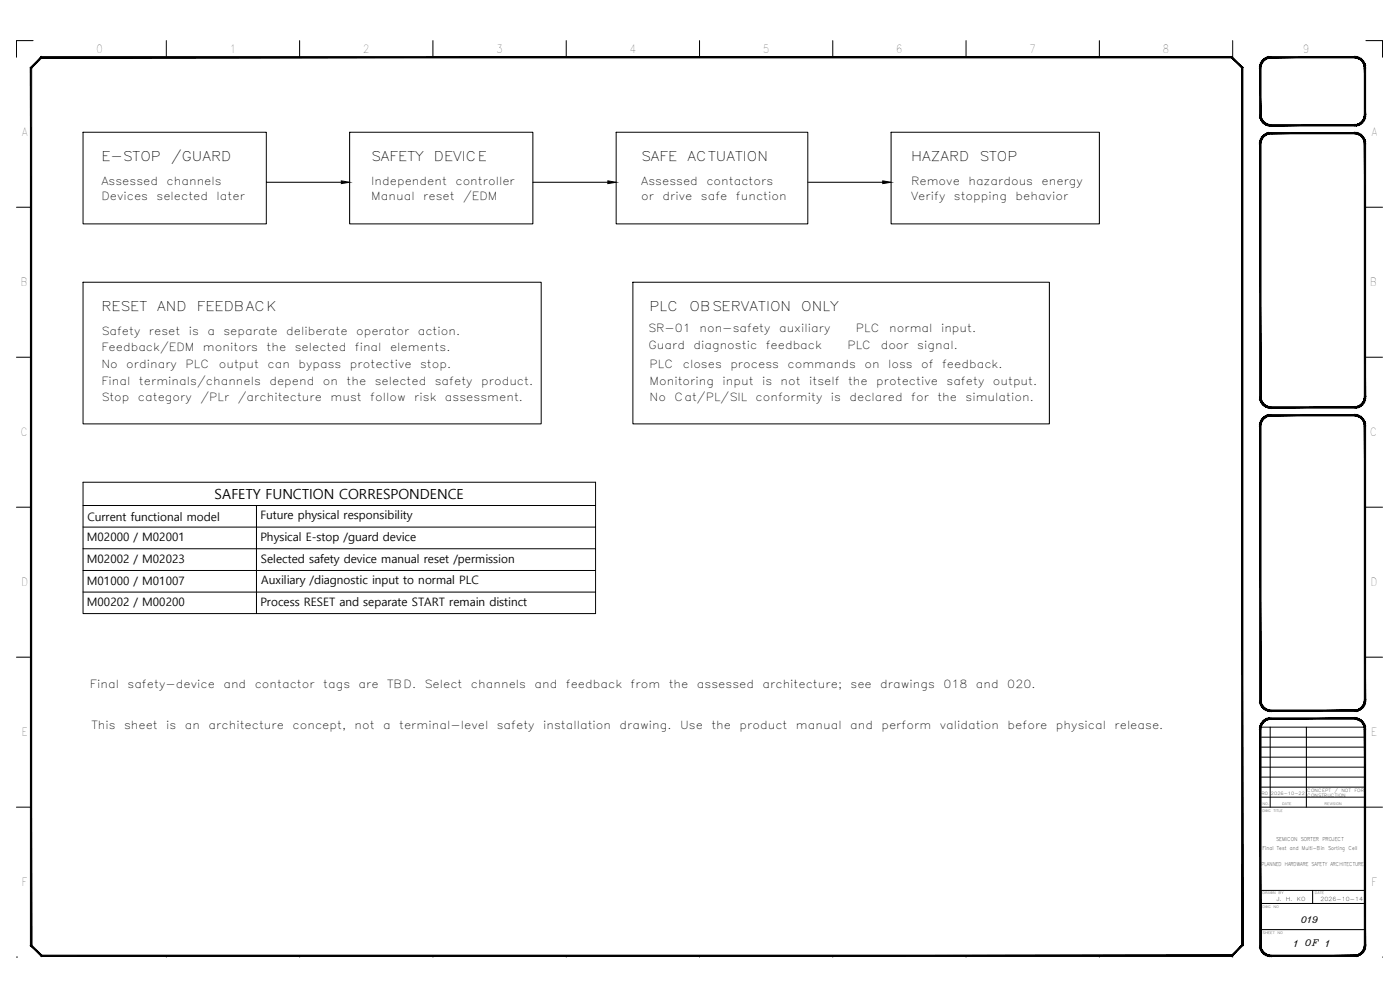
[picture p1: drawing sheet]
<svg xmlns="http://www.w3.org/2000/svg" width="420mm" height="297mm" viewBox="0 0 420 297" stroke-linecap="round" stroke-linejoin="round" font-family="sans-serif">
<g fill="none" stroke="#000" stroke-width=".3">
<path d="M9.9 12.2h-5v5M49.9 12.2v5M89.9 12.2v5M129.9 12.2v5M169.9 12.2v5M209.9 12.2v5M249.9 12.2v5M289.9 12.2v5M329.9 12.2v5M369.9 12.2v5M409.9 12.2h5v5M24.9 39.7h55v27.5h-55z"/>
<path d="M104.9 39.7h55v27.5h-55zM184.9 39.7h57.5v27.5h-57.5zM267.4 39.7h62.5v27.5h-62.5zM372.8 20.3v17.6M79.9 54.7h22.5M159.9 54.7h22.5M242.4 54.7h22.5M4.9 62.2h4.4M409.9 62.2h5M24.9 84.7h137.5v42.5h-137.5zM189.9 84.7h125v42.5h-125zM4.9 107.2h4.4"/>
<path d="M409.9 107.2h5M4.9 152.2h4.4M24.9 144.7h153.8v39.4h-153.8zM24.9 151.7h153.8M24.9 158.2h153.8M77 151.7v32.4M409.9 152.2h5M24.9 164.6h153.8M24.9 171.2h153.8M24.9 177.6h153.8M4.9 197.2h4.4M409.9 197.2h5"/>
<path d="M378.3 218.2h31.4M381.2 218.2v24M392.1 218.2v24M378.2 239.2h31.4M378.3 236.2h31.3M378.3 233.2h31.3M378.3 230.2h31.3M378.3 227.2h31.4M378.3 224.2h31.4M378.3 221.2h31.4M4.9 242.2h4.4M372.8 259.4v24.2"/>
<path d="M378.2 242.2h31.4M409.9 242.2h5M378.2 278.9h31.4M378.2 271.1h31.4M378.2 267.2h31.4M393.9 267.2v3.9M4.9 287.2h.1M49.9 286.8v.4M89.9 286.8v.4M129.9 286.8v.4M169.9 286.8v.4M209.9 286.8v.4"/>
<path d="M249.9 286.8v.4M289.9 286.8v.4M329.9 286.8v.4M369.9 286.5v.7M414.9 287.2h.1"/>
</g>
<g fill="#000" stroke="#000" stroke-width=".3">
<path d="M102.4 54.3l2.5 .4-2.5 .4zM182.4 54.3l2.5 .4-2.5 .4zM264.9 54.3l2.5 .4-2.5 .4z"/>
<path d="M380.9 17h.5v.4zM380.9 17v.4h.5zM380.4 17.2l.5-.2v.4zM380.4 17.2l.1 .3 .4-.1zM379.9 17.3l.5-.1 .1 .3zM379.9 17.3l.2 .4 .4-.2zM379.4 17.6l.5-.3 .2 .4zM379.4 17.6l.3 .3 .4-.2zM379 18l.4-.4 .3 .3zM379 18l.3 .2 .4-.3zM379 18l.3 .2-.6 .2zM378.7 18.4l.3 .2 .3-.4zM378.7 18.4l.3 .2-.6 .2zM378.4 18.8l.4 .2 .2-.4zM378.4 18.8l.4 .2-.6 .3zM378.2 19.3l.4 .1 .2-.4zM378.2 19.3l.4 .1-.5 .4zM378.1 19.8l.4 .1 .1-.5zM378.1 19.8l.4 .1-.5 .4zM378.5 19.9l-.5 .4h.4z"/>
<path d="M381.4 17.4h25.1v-.4zM381.4 17h25.1l-25.1 .4z"/>
<path d="M378 34.5h.4l-.3 .5zM378.4 34.5l-.3 .5 .4-.1zM378.1 35l.4-.1-.3 .6zM378.5 34.9l-.3 .6 .4-.1zM378.2 35.5l.4-.1-.2 .6zM378.6 35.4l-.2 .6 .4-.2zM378.4 36l.4-.2-.1 .6zM378.8 35.8l-.1 .6 .3-.2zM378.7 36.4l.3-.2v.6zM379 36.2v.6l.3-.3zM379 36.8l.3-.3 .1 .7zM379.3 36.5l.1 .7 .3-.4zM379.7 36.8l.2 .6-.5-.2zM379.7 36.8l.2 .6 .2-.3zM380.1 37.1l.3 .5-.5-.2zM380.1 37.1l.3 .5 .1-.3zM380.5 37.3l.4 .5-.5-.2zM380.5 37.3l.4 .5v-.4zM380.9 37.4l.5 .4h-.5zM380.9 37.4l.5 .4v-.4z"/>
<path d="M378 20.3l.4 14.2v-14.2zM378 20.3l.4 14.2h-.4z"/>
<path d="M380.9 39.8h.5v.3zM380.9 39.8v.4l.5-.1zM380.4 39.9l.5-.1v.4zM380.4 39.9l.1 .4 .4-.1zM379.9 40.1l.5-.2 .1 .4zM379.9 40.1l.2 .4 .4-.2zM379.4 40.4l.5-.3 .2 .4zM379.4 40.4l.3 .3 .4-.2zM379 40.7l.4-.3 .3 .3zM379 40.7l.3 .3 .4-.3zM379 40.7l.3 .3-.6 .1zM378.7 41.1l.3 .3 .3-.4zM378.7 41.1l.3 .3-.6 .2zM378.4 41.6l.4 .2 .2-.4zM378.4 41.6l.4 .2-.6 .3zM378.2 42.1l.4 .1 .2-.4zM378.2 42.1l.4 .1-.5 .4zM378.1 42.6h.4l.1-.4zM378.1 42.6h.4l-.5 .5zM378.5 42.6l-.5 .5h.4z"/>
<path d="M381.4 37.8h25.1v-.4zM381.4 37.4h25.1l-25.1 .4z"/>
<path d="M406.5 37.4l.5 .4h-.5zM406.5 37.4l.5 .4v-.4zM407 37.4l.5 .2-.5 .2zM407 37.4l.5 .2-.1-.3zM407.4 37.3l.6 .1-.5 .2zM407.4 37.3l.6 .1-.2-.3zM407.8 37.1l.7 .1-.5 .2zM407.8 37.1l.7 .1-.3-.4zM408.2 36.8h.7l-.4 .4zM408.2 36.8h.7l-.3-.3zM408.6 36.5l.6-.1-.3 .4zM408.9 36.2l-.3 .3 .6-.1zM408.9 36.2l.6-.2-.3 .4zM409.1 35.8l-.2 .4 .6-.2zM409.1 35.8l.6-.3-.2 .5zM409.3 35.4l-.2 .4 .6-.3zM409.3 35.4l.5-.4-.1 .5zM409.4 34.9l-.1 .5 .5-.4zM409.8 34.5v.5l-.4-.1zM409.5 34.5l-.1 .4 .4-.4z"/>
<path d="M409.5 20.3l.3 14.2v-14.2zM409.5 20.3l.3 14.2h-.3z"/>
<path d="M409.8 19.8v.5h-.3zM409.4 19.9l.1 .4 .3-.5zM409.7 19.3l.1 .5-.4 .1zM409.3 19.4l.1 .5 .3-.6zM409.5 18.8l.2 .5-.4 .1zM409.1 19l.2 .4 .2-.6zM409.2 18.4l.3 .4-.4 .2zM408.9 18.6l.2 .4 .1-.6zM408.9 18l.3 .4-.3 .2zM408.9 18l-.3 .2 .3 .4zM408.5 17.6l.4 .4-.3 .2zM408.5 17.6l-.3 .3 .4 .3zM408 17.3l.5 .3-.3 .3zM408 17.3l-.2 .4 .4 .2zM407.5 17.2l.5 .1-.2 .4zM407.5 17.2l-.1 .3 .4 .2zM407 17l.5 .2-.1 .3zM407 17v.4l.4 .1zM406.5 17h.5v.4zM406.5 17v.4h.5z"/>
<path d="M378 43.1l.4 76v-76zM378 43.1l.4 76h-.4z"/>
<path d="M381.4 40.1h25.1v-.3zM381.4 39.8h25.1l-25.1 .3z"/>
<path d="M409.5 43.1l.3 76v-76zM409.5 43.1l.3 76h-.3z"/>
<path d="M409.8 42.6v.5h-.3zM409.4 42.6l.1 .5 .3-.5zM409.7 42.1l.1 .5h-.4zM409.3 42.2l.1 .4 .3-.5zM409.5 41.6l.2 .5-.4 .1zM409.1 41.8l.2 .4 .2-.6zM409.2 41.1l.3 .5-.4 .2zM408.9 41.4l.2 .4 .1-.7zM408.9 40.7l.3 .4-.3 .3zM408.9 40.7l-.3 .3 .3 .4zM408.5 40.4l.4 .3-.3 .3zM408.5 40.4l-.3 .3 .4 .3zM408 40.1l.5 .3-.3 .3zM408 40.1l-.2 .4 .4 .2zM407.5 39.9l.5 .2-.2 .4zM407.5 39.9l-.1 .4 .4 .2zM407 39.8l.5 .1-.1 .4zM407 39.8v.4l.4 .1zM406.5 39.8h.5v.4zM406.5 39.8v.3l.5 .1z"/>
<path d="M378 119.1h.4l-.3 .5zM378.4 119.1l-.3 .5h.4zM378.1 119.6h.4l-.3 .5zM378.5 119.6l-.3 .5 .4-.1zM378.2 120.1l.4-.1-.2 .6zM378.6 120l-.2 .6 .4-.2zM378.4 120.6l.4-.2-.1 .7zM378.8 120.4l-.1 .7 .3-.3zM378.7 121.1l.3-.3v.7zM379 120.8v.7l.3-.3zM379 121.5l.3-.3 .1 .6zM379.3 121.2l.1 .6 .3-.3zM379.7 121.5l.2 .6-.5-.3zM379.7 121.5l.2 .6 .2-.4zM380.1 121.7l.3 .6-.5-.2zM380.1 121.7l.3 .6 .1-.4zM380.5 121.9l.4 .5-.5-.1zM380.5 121.9l.4 .5v-.4zM380.9 122l.5 .4h-.5zM380.9 122l.5 .4v-.4z"/>
<path d="M378 127.7l.4 82.4v-82.4zM378 127.7l.4 82.4h-.4z"/>
<path d="M381.4 122v.4l25.1-.4zM381.4 122.4l25.1-.4v.4z"/>
<path d="M381.4 124.4v.4l25.1-.4zM381.4 124.8l25.1-.4v.4z"/>
<path d="M380.9 124.5l.5-.1v.4zM380.9 124.5v.3h.5zM380.4 124.6l.5-.1v.3zM380.4 124.6l.1 .3 .4-.1zM379.9 124.8l.5-.2 .1 .3zM379.9 124.8l.2 .3 .4-.2zM379.4 125l.5-.2 .2 .3zM379.4 125l.3 .4 .4-.3zM379 125.4l.4-.4 .3 .4zM379 125.4l.3 .3 .4-.3zM379 125.4l.3 .3-.6 .1zM378.7 125.8l.3 .2 .3-.3zM378.7 125.8l.3 .2-.6 .2zM378.4 126.2l.4 .2 .2-.4zM378.4 126.2l.4 .2-.6 .3zM378.2 126.7l.4 .1 .2-.4zM378.2 126.7l.4 .1-.5 .4zM378.1 127.2l.4 .1 .1-.5zM378.1 127.2l.4 .1-.5 .4zM378.5 127.3l-.5 .4h.4z"/>
<path d="M406.5 122l.5 .4h-.5zM406.5 122l.5 .4v-.4zM407 122l.5 .3-.5 .1zM407 122l.5 .3-.1-.4zM407.4 121.9l.6 .2-.5 .2zM407.4 121.9l.6 .2-.2-.4zM407.8 121.7l.7 .1-.5 .3zM407.8 121.7l.7 .1-.3-.3zM408.2 121.5h.7l-.4 .3zM408.2 121.5h.7l-.3-.3zM408.6 121.2l.6-.1-.3 .4zM408.9 120.8l-.3 .4 .6-.1zM408.9 120.8l.6-.2-.3 .5zM409.1 120.4l-.2 .4 .6-.2zM409.1 120.4l.6-.3-.2 .5zM409.3 120l-.2 .4 .6-.3zM409.3 120l.5-.4-.1 .5zM409.4 119.6l-.1 .4 .5-.4zM409.8 119.1v.5h-.4zM409.5 119.1l-.1 .5 .4-.5z"/>
<path d="M409.8 127.2v.5h-.3zM409.4 127.3l.1 .4 .3-.5zM409.7 126.7l.1 .5-.4 .1zM409.3 126.8l.1 .5 .3-.6zM409.5 126.2l.2 .5-.4 .1zM409.1 126.4l.2 .4 .2-.6zM409.2 125.8l.3 .4-.4 .2zM408.9 126l.2 .4 .1-.6zM408.9 125.4l.3 .4-.3 .2zM408.9 125.4l-.3 .3 .3 .3zM408.5 125l.4 .4-.3 .3zM408.5 125l-.3 .4 .4 .3zM408 124.8l.5 .2-.3 .4zM408 124.8l-.2 .3 .4 .3zM407.5 124.6l.5 .2-.2 .3zM407.5 124.6l-.1 .3 .4 .2zM407 124.5l.5 .1-.1 .3zM407 124.5v.3l.4 .1zM406.5 124.4l.5 .1v.3zM406.5 124.4v.4h.5z"/>
<path d="M409.5 127.7l.3 82.4v-82.4zM409.5 127.7l.3 82.4h-.3z"/>
<path d="M378 210.1h.4l-.3 .5zM378.4 210.1l-.3 .5h.4zM378.1 210.6h.4l-.3 .5zM378.5 210.6l-.3 .5 .4-.1zM378.2 211.1l.4-.1-.2 .6zM378.6 211l-.2 .6 .4-.2zM378.4 211.6l.4-.2-.1 .7zM378.8 211.4l-.1 .7 .3-.3zM378.7 212.1l.3-.3v.7zM379 211.8v.7l.3-.3zM379 212.5l.3-.3 .1 .6zM379.3 212.2l.1 .6 .3-.3zM379.7 212.5l.2 .6-.5-.3zM379.7 212.5l.2 .6 .2-.4zM380.1 212.7l.3 .6-.5-.2zM380.1 212.7l.3 .6 .1-.4zM380.5 212.9l.4 .5-.5-.1zM380.5 212.9l.4 .5v-.4zM380.9 213l.5 .4h-.5zM380.9 213l.5 .4v-.4z"/>
<path d="M378 218.7l.4 64.9v-64.9zM378 218.7l.4 64.9h-.4z"/>
<path d="M381.4 213v.4l25.1-.4zM381.4 213.4l25.1-.4v.4z"/>
<path d="M381.4 215.4v.4l25.1-.4zM381.4 215.8l25.1-.4v.4z"/>
<path d="M380.9 215.4h.5v.4zM380.9 215.4v.4h.5zM380.4 215.6l.5-.2v.4zM380.4 215.6l.1 .3 .4-.1zM379.9 215.8l.5-.2 .1 .3zM379.9 215.8l.2 .3 .4-.2zM379.4 216l.5-.2 .2 .3zM379.4 216l.3 .4 .4-.3zM379 216.4l.4-.4 .3 .4zM379 216.4l.3 .3 .4-.3zM379 216.4l.3 .3-.6 .1zM378.7 216.8l.3 .2 .3-.3zM378.7 216.8l.3 .2-.6 .2zM378.4 217.2l.4 .2 .2-.4zM378.4 217.2l.4 .2-.6 .3zM378.2 217.7l.4 .1 .2-.4zM378.2 217.7l.4 .1-.5 .4zM378.1 218.2l.4 .1 .1-.5zM378.1 218.2l.4 .1-.5 .4zM378.5 218.3l-.5 .4h.4z"/>
<path d="M406.5 213l.5 .4h-.5zM406.5 213l.5 .4v-.4zM407 213l.5 .3-.5 .1zM407 213l.5 .3-.1-.4zM407.4 212.9l.6 .2-.5 .2zM407.4 212.9l.6 .2-.2-.4zM407.8 212.7l.7 .1-.5 .3zM407.8 212.7l.7 .1-.3-.3zM408.2 212.5h.7l-.4 .3zM408.2 212.5h.7l-.3-.3zM408.6 212.2l.6-.1-.3 .4zM408.9 211.8l-.3 .4 .6-.1zM408.9 211.8l.6-.2-.3 .5zM409.1 211.4l-.2 .4 .6-.2zM409.1 211.4l.6-.3-.2 .5zM409.3 211l-.2 .4 .6-.3zM409.3 211l.5-.4-.1 .5zM409.4 210.6l-.1 .4 .5-.4zM409.8 210.1v.5h-.4zM409.5 210.1l-.1 .5 .4-.5z"/>
<path d="M409.8 218.2v.5h-.3zM409.4 218.3l.1 .4 .3-.5zM409.7 217.7l.1 .5-.4 .1zM409.3 217.8l.1 .5 .3-.6zM409.5 217.2l.2 .5-.4 .1zM409.1 217.4l.2 .4 .2-.6zM409.2 216.8l.3 .4-.4 .2zM408.9 217l.2 .4 .1-.6zM408.9 216.4l.3 .4-.3 .2zM408.9 216.4l-.3 .3 .3 .3zM408.5 216l.4 .4-.3 .3zM408.5 216l-.3 .4 .4 .3zM408 215.8l.5 .2-.3 .4zM408 215.8l-.2 .3 .4 .3zM407.5 215.6l.5 .2-.2 .3zM407.5 215.6l-.1 .3 .4 .2zM407 215.4l.5 .2-.1 .3zM407 215.4v.4l.4 .1zM406.5 215.4h.5v.4zM406.5 215.4v.4h.5z"/>
<path d="M409.5 218.7l.3 64.9v-64.9zM409.5 218.7l.3 64.9h-.3z"/>
<path d="M372.6 20.4v263.2l.4 .1zM372.6 20.4l.4-.2v263.5zM369.6 17.4l3 3 .4-.2zM369.8 17l3.2 3.2-3.4-2.8zM12.5 17.4h357.1l.2-.4zM12.4 17h357.4l-357.3 .4zM12.4 17l-2.9 3.4 3-3zM12.4 17l-2.9 3.4-.4-.2zM9.1 20.2l.4 263.4v-263.2zM9.1 20.2l.4 263.4-.4 .1zM9.1 283.7l3.4 2.9-3-3zM9.1 283.7l3.4 2.9-.1 .4zM12.5 286.6l-.1 .4 357.2-.4zM12.4 287l357.2-.4 .2 .4zM369.6 286.6l.2 .4 2.8-3.4zM372.6 283.6l.4 .1-3.2 3.3z"/>
<path d="M378 283.6h.4l-.3 .6zM378.4 283.6l-.3 .6 .4-.1zM378.1 284.2l.4-.1-.3 .6zM378.5 284.1l-.3 .6 .4-.1zM378.2 284.7l.4-.1-.2 .6zM378.6 284.6l-.2 .6 .4-.2zM378.4 285.2l.4-.2-.1 .6zM378.8 285l-.1 .6 .3-.2zM378.7 285.6l.3-.2v.6zM379 285.4v.6l.3-.3zM379 286l.3-.3 .1 .6zM379.3 285.7l.1 .6 .3-.3zM379.7 286l.2 .6-.5-.3zM379.7 286l.2 .6 .2-.3zM380.1 286.3l.3 .5-.5-.2zM380.1 286.3l.3 .5 .1-.4zM380.5 286.4l.4 .5-.5-.1zM380.5 286.4l.4 .5v-.4zM380.9 286.5l.5 .5-.5-.1zM380.9 286.5l.5 .5v-.4z"/>
<path d="M381.4 286.6v.4l25.1-.4zM381.4 287l25.1-.4v.4z"/>
<path d="M406.5 286.6l.5 .3-.5 .1zM406.5 286.6l.5 .3v-.4zM407 286.5l.5 .3-.5 .1zM407 286.5l.5 .3-.1-.4zM407.4 286.4l.6 .2-.5 .2zM407.4 286.4l.6 .2-.2-.3zM407.8 286.3h.7l-.5 .3zM407.8 286.3h.7l-.3-.3zM408.2 286h.7l-.4 .3zM408.2 286h.7l-.3-.3zM408.6 285.7l.6-.1-.3 .4zM408.9 285.4l-.3 .3 .6-.1zM408.9 285.4l.6-.2-.3 .4zM409.1 285l-.2 .4 .6-.2zM409.1 285l.6-.3-.2 .5zM409.3 284.6l-.2 .4 .6-.3zM409.3 284.6l.5-.4-.1 .5zM409.4 284.1l-.1 .5 .5-.4zM409.8 283.6v.6l-.4-.1zM409.5 283.6l-.1 .5 .4-.5z"/>
</g>
<text font-size="4.2" x="64.4" y="149.7">SAFETY FUNCTION CORRESPONDENCE</text>
<g font-size="4">
<text x="30.4" y="48.4">E-STOP</text>
<text x="51.4" y="48.4">/GUARD</text>
<text x="111.4" y="48.4">SAFETY</text>
<text x="130.2" y="48.4">DEVICE</text>
<text x="192.4" y="48.4">SAFE</text>
<text x="206.3" y="48.4">ACTUATION</text>
<text x="273.4" y="48.4">HAZARD</text>
<text x="293.9" y="48.4">STOP</text>
<text x="30.4" y="93.4">RESET</text>
<text x="47.2" y="93.4">AND</text>
<text x="59" y="93.4">FEEDBACK</text>
<text x="194.9" y="93.4">PLC</text>
<text x="206.9" y="93.4">OBSERVATION</text>
<text x="240.5" y="93.4">ONLY</text>
</g>
<g font-size="3.5">
<text x="78.1" y="155.8">Future physical responsibility</text>
<text x="26.3" y="156.2">Current functional model</text>
<text x="26.1" y="162.5">M02000 / M02001</text>
<text x="78.1" y="162.3">Physical E-stop /guard device</text>
<text x="26.1" y="169">M02002 / M02023</text>
<text x="78.3" y="168.8">Selected safety device manual reset /permission</text>
<text x="26.1" y="175.5">M01000 / M01007</text>
<text x="78.4" y="175.3">Auxiliary /diagnostic input to normal PLC</text>
<text x="26.1" y="181.9">M00202 / M00200</text>
<text x="78.1" y="181.8">Process RESET and separate START remain distinct</text>
</g>
<g font-size="3.4">
<text x="29" y="15.9">0</text>
<text x="69.2" y="15.9">1</text>
<text x="109" y="15.9">2</text>
<text x="149" y="15.9">3</text>
<text x="189" y="16">4</text>
<text x="229" y="15.9">5</text>
<text x="269" y="15.9">6</text>
<text x="309" y="15.9">7</text>
<text x="349" y="15.9">8</text>
<text x="391" y="15.9">9</text>
<text x="6.4" y="40.9">A</text>
<text x="411.4" y="40.9">A</text>
<text x="30.4" y="55.4">Assessed</text>
<text x="50" y="55.4">channels</text>
<text x="111.4" y="55.4">Independent</text>
<text x="136.7" y="55.4">controller</text>
<text x="192.4" y="55.4">Assessed</text>
<text x="212" y="55.4">contactors</text>
<text x="273.4" y="55.4">Remove</text>
<text x="290.6" y="55.4">hazardous</text>
<text x="312.6" y="55.4">energy</text>
<text x="30.4" y="60.1">Devices</text>
<text x="47" y="60.1">selected</text>
<text x="65" y="60.1">later</text>
<text x="111.4" y="60.1">Manual</text>
<text x="127" y="60.1">reset</text>
<text x="139" y="60.1">/EDM</text>
<text x="192.4" y="60.1">or</text>
<text x="198.8" y="60.1">drive</text>
<text x="210.3" y="60.1">safe</text>
<text x="220.9" y="60.1">function</text>
<text x="273.4" y="60.1">Verify</text>
<text x="286.3" y="60.1">stopping</text>
<text x="304.8" y="60.1">behavior</text>
<text x="6.3" y="85.9">B</text>
<text x="411.3" y="85.9">B</text>
<text x="30.4" y="100.4">Safety</text>
<text x="44.7" y="100.4">reset</text>
<text x="56.7" y="100.4">is</text>
<text x="62.2" y="100.4">a</text>
<text x="67.1" y="100.4">separate</text>
<text x="85.9" y="100.4">deliberate</text>
<text x="106.9" y="100.4">operator</text>
<text x="125.4" y="100.4">action.</text>
<text x="194.5" y="99.7">SR-01</text>
<text x="209.9" y="99.7">non-safety</text>
<text x="233.8" y="99.7">auxiliary</text>
<text x="251.8" y="99.7">→ PLC</text>
<text x="266.9" y="99.7">normal</text>
<text x="282.4" y="99.7">input.</text>
<text x="30.4" y="105.4">Feedback/EDM</text>
<text x="60.9" y="105.4">monitors</text>
<text x="80" y="105.4">the</text>
<text x="88.5" y="105.4">selected</text>
<text x="106.5" y="105.4">final</text>
<text x="117" y="105.4">elements.</text>
<text x="194.6" y="104.7">Guard</text>
<text x="208.1" y="104.7">diagnostic</text>
<text x="229.8" y="104.7">feedback</text>
<text x="249.2" y="104.7">→ PLC</text>
<text x="264.3" y="104.7">door</text>
<text x="275.3" y="104.7">signal.</text>
<text x="30.4" y="110.4">No</text>
<text x="37.9" y="110.4">ordinary</text>
<text x="55.7" y="110.4">PLC</text>
<text x="65.7" y="110.4">output</text>
<text x="80.3" y="110.4">can</text>
<text x="89.6" y="110.4">bypass</text>
<text x="105" y="110.4">protective</text>
<text x="126.1" y="110.4">stop.</text>
<text x="194.9" y="110.4">PLC</text>
<text x="204.9" y="110.4">closes</text>
<text x="219.2" y="110.4">process</text>
<text x="236.3" y="110.4">commands</text>
<text x="259.4" y="110.4">on</text>
<text x="266.5" y="110.4">loss</text>
<text x="276.5" y="110.4">of</text>
<text x="282.7" y="110.4">feedback.</text>
<text x="30.4" y="115.4">Final</text>
<text x="41.7" y="115.4">terminals/channels</text>
<text x="80.9" y="115.4">depend</text>
<text x="96.9" y="115.4">on</text>
<text x="104" y="115.4">the</text>
<text x="112.5" y="115.4">selected</text>
<text x="130.5" y="115.4">safety</text>
<text x="144.4" y="115.4">product.</text>
<text x="194.9" y="115.4">Monitoring</text>
<text x="216.8" y="115.4">input</text>
<text x="228.7" y="115.4">is</text>
<text x="234.3" y="115.4">not</text>
<text x="242.8" y="115.4">itself</text>
<text x="254.5" y="115.4">the</text>
<text x="263" y="115.4">protective</text>
<text x="284.1" y="115.4">safety</text>
<text x="298" y="115.4">output.</text>
<text x="30.4" y="120.4">Stop</text>
<text x="41.4" y="120.4">category</text>
<text x="60.1" y="120.4">/PLr</text>
<text x="71.4" y="120.4">/architecture</text>
<text x="99.2" y="120.4">must</text>
<text x="111.1" y="120.4">follow</text>
<text x="124.3" y="120.4">risk</text>
<text x="133.5" y="120.4">assessment.</text>
<text x="194.9" y="120.4">No</text>
<text x="202.4" y="120.4">Cat/PL/SIL</text>
<text x="226.8" y="120.4">conformity</text>
<text x="249.4" y="120.4">is</text>
<text x="255" y="120.4">declared</text>
<text x="273.4" y="120.4">for</text>
<text x="281.3" y="120.4">the</text>
<text x="289.8" y="120.4">simulation.</text>
<text x="6.3" y="130.9">C</text>
<text x="411.3" y="130.9">C</text>
<text x="6.4" y="175.9">D</text>
<text x="411.4" y="175.9">D</text>
<text x="27" y="206.4">Final</text>
<text x="38.3" y="206.4">safety-device</text>
<text x="67" y="206.4">and</text>
<text x="76.4" y="206.4">contactor</text>
<text x="97" y="206.4">tags</text>
<text x="107.6" y="206.4">are</text>
<text x="116.2" y="206.4">TBD.</text>
<text x="127.4" y="206.4">Select</text>
<text x="141.3" y="206.4">channels</text>
<text x="160.4" y="206.4">and</text>
<text x="169.8" y="206.4">feedback</text>
<text x="189.3" y="206.4">from</text>
<text x="200.7" y="206.4">the</text>
<text x="209.2" y="206.4">assessed</text>
<text x="228.8" y="206.4">architecture;</text>
<text x="255.3" y="206.4">see</text>
<text x="264.2" y="206.4">drawings</text>
<text x="283.2" y="206.4">018</text>
<text x="292.9" y="206.4">and</text>
<text x="302.3" y="206.4">020.</text>
<text x="6.5" y="220.9">E</text>
<text x="27.4" y="218.9">This</text>
<text x="37.2" y="218.9">sheet</text>
<text x="49.9" y="218.9">is</text>
<text x="55.5" y="218.9">an</text>
<text x="62.6" y="218.9">architecture</text>
<text x="87.8" y="218.9">concept,</text>
<text x="106.4" y="218.9">not</text>
<text x="115" y="218.9">a</text>
<text x="119.8" y="218.9">terminal-level</text>
<text x="149.1" y="218.9">safety</text>
<text x="163" y="218.9">installation</text>
<text x="186" y="218.9">drawing.</text>
<text x="204.1" y="218.9">Use</text>
<text x="213.5" y="218.9">the</text>
<text x="222" y="218.9">product</text>
<text x="238.9" y="218.9">manual</text>
<text x="255.1" y="218.9">and</text>
<text x="264.5" y="218.9">perform</text>
<text x="282" y="218.9">validation</text>
<text x="302.4" y="218.9">before</text>
<text x="316.9" y="218.9">physical</text>
<text x="334.5" y="218.9">release.</text>
<text x="411.5" y="220.9">E</text>
<text x="6.6" y="265.9">F</text>
<text x="411.6" y="265.9">F</text>
</g>
<g font-size="2.7">
<text x="390.5" y="276.8">019</text>
<text x="388.4" y="284">1</text>
<text x="391.7" y="283.9">OF</text>
<text x="397.9" y="284">1</text>
</g>
<g font-size="1.7">
<text x="383.1" y="270.3">J.</text>
<text x="385.9" y="270.3">H.</text>
<text x="389.2" y="270.3">KO</text>
<text x="396.3" y="270.3">2026-10-14</text>
</g>
<g font-size="1.6">
<text x="378.9" y="254.9">Final Test and Multi-Bin Sorting Cell</text>
<text x="383" y="252.4">SEMICON SORTER PROJECT</text>
<text x="378.6" y="260">PLANNED HARDWARE SAFETY ARCHITECTURE</text>
</g>
<g font-size="1.3">
<text x="378.6" y="238.4">R0</text>
<text x="381.4" y="238.4">2026-10-22</text>
<text x="392.3" y="237.5">CONCEPT</text>
<text x="392.3" y="239.2">CONSTRUCTION</text>
<text x="400.5" y="237.5">/</text>
<text x="402.6" y="237.5">NOT</text>
<text x="406.5" y="237.5">FOR</text>
</g>
<g font-size="1.1">
<text x="378.9" y="243.5">DWG</text>
<text x="378.9" y="241.5">NO.</text>
<text x="382.2" y="243.5">TITLE</text>
<text x="384.8" y="241.5">DATE</text>
<text x="397.5" y="241.5">REVISION</text>
<text x="378.9" y="268.3">DRAWN</text>
<text x="383.7" y="268.3">BY</text>
<text x="394.6" y="268.3">DATE</text>
<text x="378.9" y="272.5">DWG</text>
<text x="382.2" y="272.5">NO</text>
<text x="378.9" y="280.2">SHEET</text>
<text x="383.4" y="280.2">NO</text>
</g>
</svg>
